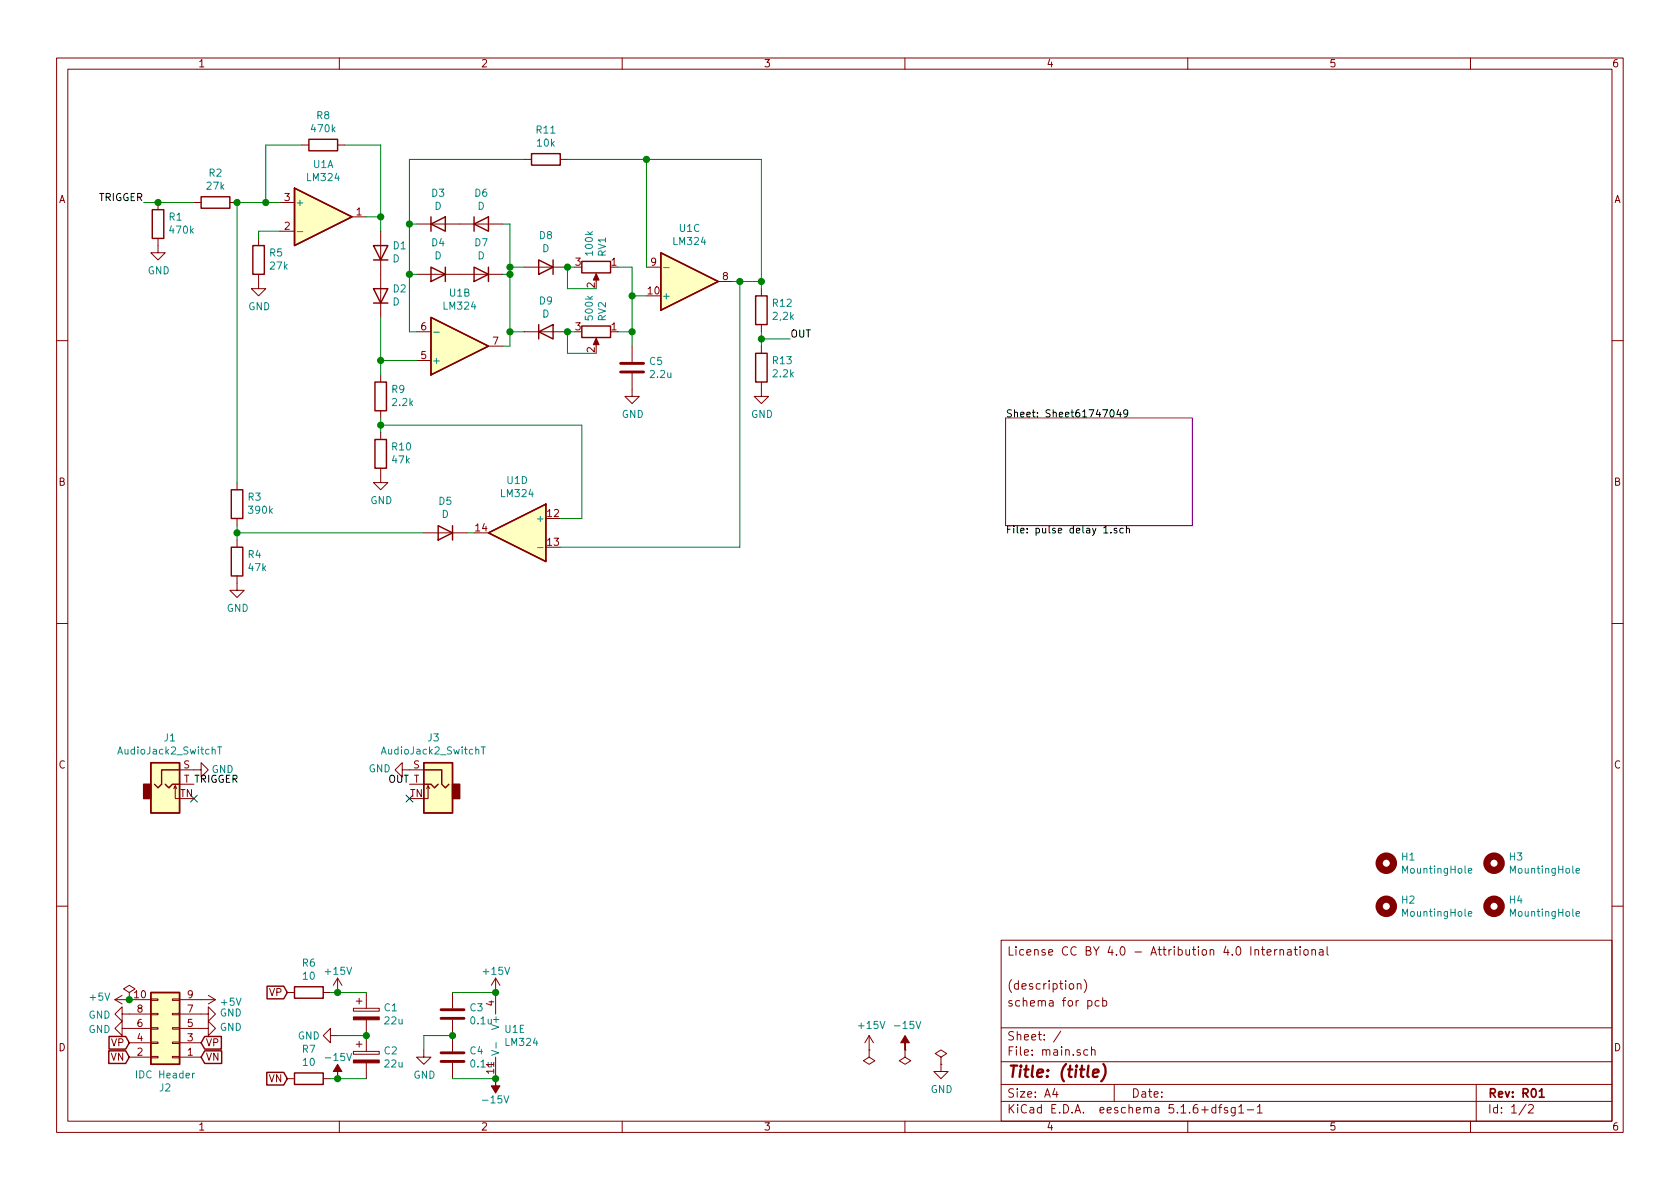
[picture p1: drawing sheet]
<svg xmlns="http://www.w3.org/2000/svg" width="297mm" height="210mm" viewBox="0 0 297 210" stroke-linecap="round" stroke-linejoin="round" font-family="sans-serif">
<g fill="none" stroke="#840000" stroke-width=".18">
<path d="M10 10.3h277v189.9h-277zM12 12.2h273v186.1h-273zM60 10.3v1.9M110 10.3v1.9M160 10.3v1.9M210 10.3v1.9M260 10.3v1.9M27.9 35.8v1.3M34.3 35.8h1.3M40.6 35.8h1.3M49.5 35.8h2.6M53.3 25.6h1.3"/>
<path d="M59.7 25.6h1.3M62.2 38.3h2.6M73.7 39.6h15.2M92.7 28.2h1.3M99.1 28.2h1.2M27.9 42.2v2.5h1.3l-1.3 1.3-1.2-1.3h1.2M45.7 48.5v2.5h1.3l-1.3 1.3-1.3-1.3h1.3M45.7 42.2v1.2M49.5 40.9h2.6M67.3 40.9v15.2M73.7 58.7h2.5M73.7 48.5h15.2"/>
<path d="M92.7 58.7h7.6M92.7 47.2h7.6M105.4 48.8v1M114.3 47.2h2.5M127 49.8h2.5M134.6 51v1.3M134.6 57.4v1.3M10 60.2h2M67.3 66.3v1.3M67.3 72.6v1.3M67.3 76.4v1.3M73.7 63.7h2.5"/>
<path d="M86.4 61.2h2.5M105.4 60.2v1M111.8 66v4.1h1.2l-1.2 1.3-1.3-1.3h1.3M111.8 61.2v2.8M134.6 67.6v2.5h1.3l-1.3 1.3-1.3-1.3h1.3M134.6 61.2v1.3M285 60.2h2M41.9 85.3v1.3M41.9 91.7v1.3M41.9 95.5v1.3M67.3 82.8v2.5h1.3l-1.3 1.3-1.3-1.3h1.3M74.9 94.2h7.6"/>
<path d="M10 110.3h2M41.9 101.8v2.6h1.3l-1.3 1.3-1.3-1.3h1.3M285 110.3h2M30.7 139.4l.3-.5v2.3h.7M31 138.9l.2 .5M31.7 136.1h3.9v-1.2l1.2 1.2-1.2 1.3v-1.3M31.7 138.7h2.6M71.1 136.1v1.3l-1.3-1.3 1.3-1.2v1.2h3.8M72.4 138.7h2.5M75.7 138.9l-.3 .5M75.9 139.4l-.2-.5v2.3h-.8M10 160.2h2"/>
<path d="M20.3 176.8l1.3 .7M20.3 176.8h6.4M21.6 179.3v-1.3l-1.3 1.3 1.3 1.3v-1.3h5.1M21.6 176l-1.3 .8M22.9 175.5l1-.6-1-.7-1.1 .7 1.1 .6v1.3M22.9 176.8h.1M26.7 176.7h1.2v.2h-1.2zM26.7 179.2h1.2v.2h-1.2zM30.5 176.7h1.2v.2h-1.2zM30.5 179.2h1.2v.2h-1.2zM31.7 179.3h5.1v-1.3l1.3 1.3-1.3 1.3v-1.3M31.7 176.8h6.4"/>
<path d="M36.8 176l1.3 .8M38.1 176.8l-1.3 .7M50.8 175.5h1.3M57.1 175.5h1.3M59.7 173l-.8 1.2M59.7 173v2.5M59.7 173l.8 1.2M62.5 178.3h4.6v.5h-4.6zM63 177h1M63.5 176.5v1M64.8 175.5v2.8M80 175.5v2.8"/>
<path d="M87.6 173l-.7 1.2M87.6 173v6.3M87.6 173l.8 1.2M177 166.3h108v32h-108zM190.5 174.1l.1-.1a.37 .37 0 0 1 .5 .1v.8M190.5 173.9v1M191.7 173.2a1.71 1.71 0 0 1 0 2.3M192.3 177l.5-.1 .3 .3-.1 .6-.2 .1-.5-.1M194.3 177l-.4-.1-.3 .3 .1 .6 .2 .1 .4-.1M195 177l.4-.1 .3 .3-.1 .6-.2 .1-.4-.1M195 176.4v1.5M223 167.9h.6"/>
<path d="M223.2 167.4v1.3l.4 .2M224 168.4l.7-.1v-.3l-.5-.1-.2 .2 .1 .7h.6M225.4 167.9v1M225.8 167.9l-.4 .3M226.3 168l.2-.1 .4 .1v.9M226.3 167.9v1M227.7 168h.5l.1 .9M228.3 168.3h-.5l-.2 .2 .2 .4 .5-.1M228.8 167.9h.6M229 167.4v1.3l.4 .2M229.9 167.4v.2M229.9 167.9v1"/>
<path d="M230.6 168l.2-.1 .4 .1v.8l-.2 .1-.4-.1zM232 168l.2-.1 .3 .1 .1 .9M232 167.9v1M233.3 168h.6v.9M233.9 168.3h-.4l-.3 .2 .3 .4 .4-.1M234.6 167.4v1.3l.3 .2M285 160.2h2M21.6 181.9v-1.3l-1.3 1.3 1.3 1.2v-1.2h5.1M22.9 186.9h3.8M22.9 184.4h3.8M26.7 184.3h1.2v.2h-1.2zM26.7 186.8h1.2v.3h-1.2z"/>
<path d="M26.7 181.7h1.2v.3h-1.2zM30.5 184.3h1.2v.2h-1.2zM30.5 186.8h1.2v.3h-1.2zM30.5 181.7h1.2v.3h-1.2zM31.7 181.9h5.1v-1.3l1.3 1.3-1.3 1.2v-1.2M31.7 186.9h3.9M31.7 184.4h3.9M50.8 190.7h1.3M57.1 190.7h1.3M58.4 183.1v-1.2l-1.3 1.2 1.3 1.3v-1.3h1.3M60 198.3v1.9M62.5 185.9h4.6v.5h-4.6z"/>
<path d="M63 184.7h1M63.5 184.1v1.1M64.8 180.3v5.6M64.8 188v2.7M74.9 185.7v1.2h1.3l-1.3 1.3-1.2-1.3h1.2M80 180.3v5.6M80 188v2.7M87.6 186.9v3.8M110 198.3v1.9M153.7 185.7v1.2l1 .7-1 .6-1-.6 1-.7M153.7 185.7h.1M153.7 183.1l-.8 1.3"/>
<path d="M153.7 183.1v2.6M153.7 183.1l.7 1.3M160 198.3v1.9M160 185.7v1.2l1 .7-1 .6-1-.6 1-.7M160 185.7h.1M166.4 186.9l1-.6-1-.6-1 .6 1 .6v1.3M166.4 188.2h.1M166.4 188.2v1.3h1.2l-1.2 1.2-1.3-1.2h1.3M177 194.8h108M177 191.8h108M177 187.8h108M177 181.8h108"/>
<path d="M186.5 192.5l-.4 1h1M186.8 193v1M187.6 182.3l-1.3 2M192.3 185.7l-.4-.1-.3 .3 .1 .6 .2 .1 .4-.1M193 185.7l.2-.1 .3 .1 .1 .9M193 185.1v1.5M197 191.8v3M210 198.3v1.9M215 195.9l-.5-.1-.3 .3 .1 .6 .2 .1 .5-.1M215 195.3v1.5M215.5 195.8h.5M216 195.3l-.3 .2v1.3"/>
<path d="M217 195.9l-.3-.1-.2 .2v.3l.5 .1v.3h-.5M218.4 195.8v1.2l-.3 .3h-.3M218.4 195.9l-.4-.1-.3 .3 .1 .6h.6M219 195.8l.5-.5v1.5M219 196.8h.9M220.5 196.3h1.2M222.3 195.8l.4-.5v1.5M222.3 196.8h.9M260 198.3v1.9M261 191.8v6.5M269.8 195.2l-1.2 2M270.3 195.5l.2-.2h.3l.3 .5-.9 1h.9"/>
</g>
<path d="M272.2 193l.4-.5v1.5M272.2 194h.8" fill="none" stroke="#840000" stroke-width=".3"/>
<path d="M193.3 189.8l.9-.2v-.4l-.6-.1-.3 .3v.9l.2 .1 .6-.1M195.1 188.2a2.31 2.31 0 0 1-.4 3" fill="none" stroke="#840000" stroke-width=".41"/>
<path d="M177.8 73.9h33v19.1h-33z" fill="none" stroke="#840084" stroke-width=".18"/>
<path d="M196.4 72.6l.1-.1a.67 .67 0 0 1 .5 .6 .67 .67 0 0 1-.5 .6l-.3-.5zM197.8 72.4l-.3 .9h.7M198.1 72.9v.8M199.4 73l-.2 .2h-.4l-.1-.2v-.4l.2-.1h.3l.2 .2a.97 .97 0 0 1-.2 1h-.4M195.1 94.3h.8M196.4 94.1v.2M197.5 93.5l-.3-.1-.2 .2v.2l.5 .1v.3h-.5M198.6 93.5l-.4-.1-.2 .2 .1 .6h.5M199.2 93.5l.1-.1 .3 .1 .1 .8M199.2 93v1.3" fill="none" stroke="#000" stroke-width=".18"/>
<g fill="none" stroke="#840000" stroke-width=".25">
<path d="M26.9 37.1h2.1v5.1h-2.1zM35.6 34.8h5v2h-5zM52.1 33.3l10.1 5-10.1 5.1zM54.6 24.6h5.1v2.1h-5.1zM76.2 39.6l2.5-1.3v2.6zM76.2 38.3v2.6M83.8 39.6l2.6-1.3v2.6zM83.8 38.3v2.6M94 27.2h5.1v2h-5.1zM44.7 43.4h2v5.1h-2zM66 43.4h2.6l-1.3 2.6zM66 51h2.6l-1.3 2.6z"/>
<path d="M66 46h2.6M66 53.6h2.6M76.2 56.1l10.2 5.1-10.2 5.1zM76.2 47.2l2.5 1.3-2.5 1.3zM78.7 47.2v2.6M83.8 47.2l2.6 1.3-2.6 1.3zM86.4 47.2v2.6M95.2 46l2.6 1.2-2.6 1.3zM95.2 58.7l2.6-1.3v2.5zM95.2 57.4v2.5M97.8 46v2.5M102.9 46.2h5v2.1h-5z"/>
<path d="M102.9 57.7h5v2h-5zM116.8 44.7l10.2 5.1-10.2 5.1zM133.6 52.3h2v5.1h-2zM66.3 67.6h2v5h-2zM66.3 77.7h2v5.1h-2zM133.6 62.5h2v5.1h-2zM40.9 96.8h2v5h-2zM40.9 86.6h2v5.1h-2zM77.5 93l2.5 1.2-2.5 1.3zM80 93v2.5M86.4 94.2l10.1-5.1v10.2zM26.7 134.9h5v8.9h-5z"/>
<path d="M29.2 138.7l.6 .6 .7-.6h1.2M31.7 136.1h-3.1v2.6l-.7 .6-.6-.6M74.9 134.9h5.1v8.9h-5.1zM74.9 138.7h1.3l.6 .6 .7-.6M74.9 136.1h3.2v2.6l.6 .6 .7-.6M26.7 175.5h5v12.7h-5zM47.2 174.4h3l.6 1.1-.6 1.1h-3zM52.1 174.5h5v2h-5zM19.2 185.8h3l.7 1.1-.7 1.2h-3zM19.3 183.3h2.9l.7 1.1-.7 1.1h-2.9zM36.2 183.3h2.9v2.2h-2.9l-.6-1.1zM36.2 185.8h3v2.3h-3l-.6-1.2z"/>
<path d="M47.2 189.6h3l.6 1.1-.6 1.2h-3zM52.1 189.7h5v2.1h-5z"/>
</g>
<g fill="none" stroke="#840000" stroke-width="1.3">
<circle cx="245.1" cy="152.6" r="1.27"/>
<circle cx="264.2" cy="152.6" r="1.27"/>
<circle cx="245.1" cy="160.3" r="1.27"/>
<circle cx="264.2" cy="160.3" r="1.27"/>
</g>
<g fill="none" stroke="#008484" stroke-width=".18">
<path d="M52.6 41h.9M76.7 58.7h1M117.3 47.3h1M95 96.8h1M38.5 132.1h.7M38.8 132.1v1.2M85.1 132.1h.7M85.4 132.1v1.2M259.6 154l.6-.1v-.3h-.4l-.2 .1 .1 .7h.5M278.7 154l.6-.1-.1-.3h-.3l-.2 .1v.7h.5M259.6 161.6l.6-.1v-.3h-.4l-.2 .2 .1 .6h.5M278.7 161.6l.6-.1-.1-.3h-.3l-.2 .2v.6h.5"/>
<path d="M34.4 189.8l-.4 .2M86.9 185.7l1.3 .5-1.3 .4M87.7 184.4v.9"/>
</g>
<g fill="#ffffc2" stroke="#ffffc2" stroke-width=".18">
<path d="M52.1 33.3l10.1 5-10.1 5.1z"/>
<path d="M76.2 56.1l10.2 5.1-10.2 5.1z"/>
<path d="M86.4 94.2l10.1-5.1v10.2z"/>
<path d="M116.8 44.7l10.2 5.1-10.2 5.1z"/>
<path d="M26.7 175.5h5v12.7h-5z"/>
<path d="M74.9 134.9h5.1v8.9h-5.1z"/>
<path d="M26.7 134.9h5v8.9h-5z"/>
</g>
<path d="M109.7 65.8h4.1M109.7 64.3h4.1M78 178.6h4M78 187.7h4M78 186.2h4M78 180.1h4" fill="none" stroke="#840000" stroke-width=".51"/>
<g fill="#840000" stroke="#840000" stroke-width=".18">
<path d="M87.6 190.7v1.3h.8l-.8 1.3-.7-1.3h.7z"/>
<path d="M105.4 48.4l.5 1.1h-1z"/>
<path d="M105.4 59.8l.5 1.2h-1z"/>
<path d="M59.7 188.2l.8 1.3h-.8v1.2v-1.2h-.8z"/>
<path d="M62.5 187.4h4.6v.6h-4.6z"/>
<path d="M62.5 179.8h4.6v.5h-4.6z"/>
<path d="M160 183.1l.8 1.3h-.8v1.3v-1.3h-.7z"/>
</g>
<g fill="#840000" stroke="#840000" stroke-width=".25">
<path d="M80 138.7h1.3v2.5h-1.3z"/>
<path d="M25.4 138.7h1.3v2.5h-1.3z"/>
</g>
<g fill="none" stroke="#008400" stroke-width=".18">
<path d="M25.4 35.8h8.9M49.5 35.8h-7.6v49.5M53.3 25.6h-6.3v10.2M61 25.6h6.3v15.3M64.8 38.3h2.5M72.4 39.6h1.3M88.9 39.6h1.3v21.6h-1.3M92.7 28.2h-20.3v30.5h1.3M100.3 28.2h34.3v22.8M114.3 28.2v19M49.5 40.9h-3.8v1.3M67.3 56.1v10.2"/>
<path d="M72.4 48.5h1.3M88.9 48.5h1.3M90.2 47.2h2.5M90.2 58.7h2.5M101.6 47.2h-1.3v3.8h5.1M101.6 58.7h-1.3v3.8h5.1M109.2 47.2h2.6v14M109.2 58.7h2.6M111.8 52.3h2.5M129.5 49.8h5.1M130.8 49.8v47h-31.7M134.6 58.7v2.5"/>
<path d="M134.6 59.9h5.1M67.3 73.9v2.5M67.3 75.2h35.6v16.5h-3.8M67.3 63.7h6.4M41.9 94.2h33M41.9 93v2.5M82.5 94.2h1.3M58.4 175.5h6.4M80 175.5h7.6M58.4 190.7h6.4M59.7 183.1h5.1M80 183.1h-5.1v2.6"/>
<path d="M80 190.7h7.6"/>
</g>
<g fill="#008400" stroke="#008400" stroke-width=".25">
<circle cx="72.4" cy="48.5" r=".51"/>
<circle cx="80" cy="183.1" r=".51"/>
<circle cx="114.3" cy="28.2" r=".51"/>
<circle cx="134.6" cy="59.9" r=".51"/>
<circle cx="87.6" cy="175.5" r=".51"/>
<circle cx="134.6" cy="49.8" r=".51"/>
<circle cx="22.9" cy="176.8" r=".51"/>
<circle cx="130.8" cy="49.8" r=".51"/>
<circle cx="87.6" cy="190.7" r=".51"/>
<circle cx="41.9" cy="35.8" r=".51"/>
<circle cx="72.4" cy="39.6" r=".51"/>
<circle cx="59.7" cy="175.5" r=".51"/>
<circle cx="67.3" cy="38.3" r=".51"/>
<circle cx="100.3" cy="58.7" r=".51"/>
<circle cx="100.3" cy="47.2" r=".51"/>
<circle cx="67.3" cy="63.7" r=".51"/>
<circle cx="41.9" cy="94.2" r=".51"/>
<circle cx="90.2" cy="47.2" r=".51"/>
<circle cx="90.2" cy="48.5" r=".51"/>
<circle cx="111.8" cy="52.3" r=".51"/>
<circle cx="67.3" cy="75.2" r=".51"/>
<circle cx="47" cy="35.8" r=".51"/>
<circle cx="90.2" cy="58.7" r=".51"/>
<circle cx="59.7" cy="190.7" r=".51"/>
<circle cx="64.8" cy="183.1" r=".51"/>
<circle cx="111.8" cy="58.7" r=".51"/>
<circle cx="27.9" cy="35.8" r=".51"/>
</g>
<path d="M33.7 140.6l1.2 1.2M34.9 140.6l-1.2 1.2M71.8 140.6l1.2 1.2M73 140.6l-1.2 1.2" fill="none" stroke="#000084" stroke-width=".18"/>
<text font-size="2.8" fill="#840000" x="178" y="190.5">Title: (title)</text>
<g font-size="2.1" fill="#840000">
<text x="178" y="169">License CC BY 4.0 - Attribution 4.0 International</text>
<text x="178" y="178">schema for pcb</text>
<text x="178" y="175">(description)</text>
<text x="178" y="184">Sheet: /</text>
<text x="178" y="186.7">File: main.sch</text>
<text x="178" y="196.9">KiCad E.D.A. eeschema 5.1.6+dfsg1-1</text>
<text x="178" y="194.1">Size: A4</text>
<text x="200" y="194.1">Date:</text>
<text x="263" y="194.1">Rev: R01</text>
<text x="263" y="196.9">Id: 1/2</text>
</g>
<g font-size="1.8" fill="#840000">
<text x="35" y="11.9">1</text>
<text x="85" y="11.9">2</text>
<text x="135" y="11.9">3</text>
<text x="185" y="11.9">4</text>
<text x="235" y="11.9">5</text>
<text x="285" y="11.9">6</text>
<text x="10.4" y="35.9">A</text>
<text x="50.3" y="35.6">3</text>
<text x="285.4" y="35.9">A</text>
<text x="50.3" y="40.6">2</text>
<text x="63" y="38.1">1</text>
<text x="101.8" y="47">3</text>
<text x="108.1" y="47">1</text>
<text x="115.1" y="47">9</text>
<text x="105.2" y="50.9" transform="rotate(-90 105.2 50.9)">2</text>
<text x="114.6" y="52.1">10</text>
<text x="127.8" y="49.5">8</text>
<text x="74.4" y="58.4">6</text>
<text x="101.8" y="58.4">3</text>
<text x="108.1" y="58.4">1</text>
<text x="74.4" y="63.5">5</text>
<text x="87.1" y="61">7</text>
<text x="105.2" y="62.3" transform="rotate(-90 105.2 62.3)">2</text>
<text x="10.4" y="85.9">B</text>
<text x="285.4" y="85.9">B</text>
<text x="84.1" y="94">14</text>
<text x="96.8" y="91.4">12</text>
<text x="96.8" y="96.5">13</text>
<text x="10.4" y="135.9">C</text>
<text x="32.4" y="135.9">S</text>
<text x="73.1" y="135.9">S</text>
<text x="285.4" y="135.9">C</text>
<text x="31.9" y="141">TN</text>
<text x="72.5" y="141">TN</text>
<text x="23.8" y="176.5">10</text>
<text x="24.3" y="179.1">8</text>
<text x="33.2" y="179.1">7</text>
<text x="33.2" y="176.5">9</text>
<text x="47.7" y="176.1">VP</text>
<text x="87.4" y="177.9" transform="rotate(-90 87.4 177.9)">4</text>
<text x="10.4" y="185.9">D</text>
<text x="19.7" y="185">VP</text>
<text x="24.3" y="184.1">4</text>
<text x="24.3" y="181.6">6</text>
<text x="33.2" y="184.1">3</text>
<text x="33.2" y="181.6">5</text>
<text x="36.3" y="185">VP</text>
<text x="285.4" y="185.9">D</text>
<text x="19.6" y="187.6">VN</text>
<text x="24.3" y="186.7">2</text>
<text x="33.2" y="186.7">1</text>
<text x="36.3" y="187.6">VN</text>
<text x="47.5" y="191.4">VN</text>
<text x="87.4" y="189.8" transform="rotate(-90 87.4 189.8)">11</text>
<text x="35" y="199.9">1</text>
<text x="85" y="199.9">2</text>
<text x="135" y="199.9">3</text>
<text x="185" y="199.9">4</text>
<text x="235" y="199.9">5</text>
<text x="285" y="199.9">6</text>
</g>
<g font-size="1.8" fill="#008484">
<text x="55.2" y="23.4">470k</text>
<text x="56" y="21.1">R8</text>
<text x="94.9" y="23.6">R11</text>
<text x="55.4" y="29.7">U1A</text>
<text x="95" y="25.9">10k</text>
<text x="36.6" y="33.5">27k</text>
<text x="37" y="31.2">R2</text>
<text x="54.4" y="32">LM324</text>
<text x="76.4" y="34.8">D3</text>
<text x="84" y="34.8">D6</text>
<text x="29.9" y="39">R1</text>
<text x="30.1" y="41.3">470k</text>
<text x="52.2" y="36.4">+</text>
<text x="76.8" y="37.1">D</text>
<text x="84.5" y="37.1">D</text>
<text x="120.2" y="41">U1C</text>
<text x="47.7" y="45.4">R5</text>
<text x="47.8" y="47.7">27k</text>
<text x="69.4" y="46.4">D</text>
<text x="69.5" y="44.1">D1</text>
<text x="76.4" y="43.6">D4</text>
<text x="76.8" y="45.9">D</text>
<text x="84" y="43.6">D7</text>
<text x="84.5" y="45.9">D</text>
<text x="95.4" y="42.3">D8</text>
<text x="95.9" y="44.6">D</text>
<text x="104.8" y="45" transform="rotate(-90 104.8 45)">100k</text>
<text x="107.1" y="45.3" transform="rotate(-90 107.1 45.3)">RV1</text>
<text x="119.2" y="43.3">LM324</text>
<text x="26.1" y="48.5">GND</text>
<text x="69.5" y="51.7">D2</text>
<text x="79.5" y="52.4">U1B</text>
<text x="95.4" y="53.8">D9</text>
<text x="117" y="53">+</text>
<text x="43.9" y="54.9">GND</text>
<text x="69.4" y="54">D</text>
<text x="78.5" y="54.8">LM324</text>
<text x="95.9" y="56.2">D</text>
<text x="104.8" y="56.5" transform="rotate(-90 104.8 56.5)">500k</text>
<text x="107.1" y="56.8" transform="rotate(-90 107.1 56.8)">RV2</text>
<text x="136.7" y="54.2">R12</text>
<text x="136.8" y="56.6">2,2k</text>
<text x="76.3" y="64.4">+</text>
<text x="114.9" y="64.5">C5</text>
<text x="136.7" y="64.4">R13</text>
<text x="69.3" y="69.5">R9</text>
<text x="69.5" y="71.8">2.2k</text>
<text x="115.1" y="66.8">2.2u</text>
<text x="136.8" y="66.7">2.2k</text>
<text x="109.9" y="73.9">GND</text>
<text x="132.8" y="73.9">GND</text>
<text x="69.4" y="79.6">R10</text>
<text x="69.4" y="82">47k</text>
<text x="43.9" y="88.5">R3</text>
<text x="65.5" y="89.1">GND</text>
<text x="77.6" y="89.3">D5</text>
<text x="88.7" y="87.9">LM324</text>
<text x="89.7" y="85.6">U1D</text>
<text x="44.1" y="90.9">390k</text>
<text x="78.1" y="91.6">D</text>
<text x="95.4" y="92.3">+</text>
<text x="43.9" y="98.7">R4</text>
<text x="44" y="101">47k</text>
<text x="40.1" y="108.2">GND</text>
<text x="29.1" y="131.1">J1</text>
<text x="75.7" y="131.1">J3</text>
<text x="21.2" y="133.4">AudioJack2_SwitchT</text>
<text x="37.4" y="136.7">GND</text>
<text x="65.2" y="136.6">GND</text>
<text x="67.8" y="133.4">AudioJack2_SwitchT</text>
<text x="247.9" y="152.2">H1</text>
<text x="248.2" y="154.5">MountingHole</text>
<text x="266.9" y="152.2">H3</text>
<text x="267.3" y="154.5">MountingHole</text>
<text x="247.9" y="159.8">H2</text>
<text x="266.9" y="159.8">H4</text>
<text x="248.2" y="162.1">MountingHole</text>
<text x="267.3" y="162.1">MountingHole</text>
<text x="53.5" y="170.9">R6</text>
<text x="53.6" y="173.2">10</text>
<text x="57.7" y="172.4">+15V</text>
<text x="85.6" y="172.4">+15V</text>
<text x="16" y="177">+5V</text>
<text x="38.9" y="179.8">GND</text>
<text x="39.2" y="177.8">+5V</text>
<text x="68" y="178.8">C1</text>
<text x="83.1" y="178.8">C3</text>
<text x="15.6" y="182.7">GND</text>
<text x="15.6" y="180.1">GND</text>
<text x="38.9" y="182.3">GND</text>
<text x="52.7" y="183.8">GND</text>
<text x="68.1" y="181.1">22u</text>
<text x="83.3" y="181.1">0.1u</text>
<text x="88.3" y="181.7" transform="rotate(-90 88.3 181.7)">V+</text>
<text x="89.3" y="182.6">U1E</text>
<text x="89.5" y="185">LM324</text>
<text x="152" y="182">+15V</text>
<text x="158.5" y="182">-15V</text>
<text x="24.4" y="190.7">IDC Header</text>
<text x="53.5" y="186.2">R7</text>
<text x="53.6" y="188.5">10</text>
<text x="57.9" y="187.6">-15V</text>
<text x="68" y="186.5">C2</text>
<text x="68.1" y="188.8">22u</text>
<text x="73.1" y="190.7">GND</text>
<text x="83.1" y="186.5">C4</text>
<text x="83.3" y="188.8">0.1u</text>
<text x="28.2" y="193">J2</text>
<text x="85.7" y="195.1">-15V</text>
<text x="164.5" y="193.3">GND</text>
</g>
<g font-size="1.8">
<text x="17.3" y="35.6">TRIGGER</text>
<text x="139.7" y="59.7">OUT</text>
<text x="177.8" y="73.8">Sheet: Sheet61747049</text>
<text x="177.8" y="94.3">File: pulse delay 1.sch</text>
<text x="32.5" y="138.4">T TRIGGER</text>
<text x="68.7" y="138.4">OUT T</text>
</g>
</svg>
